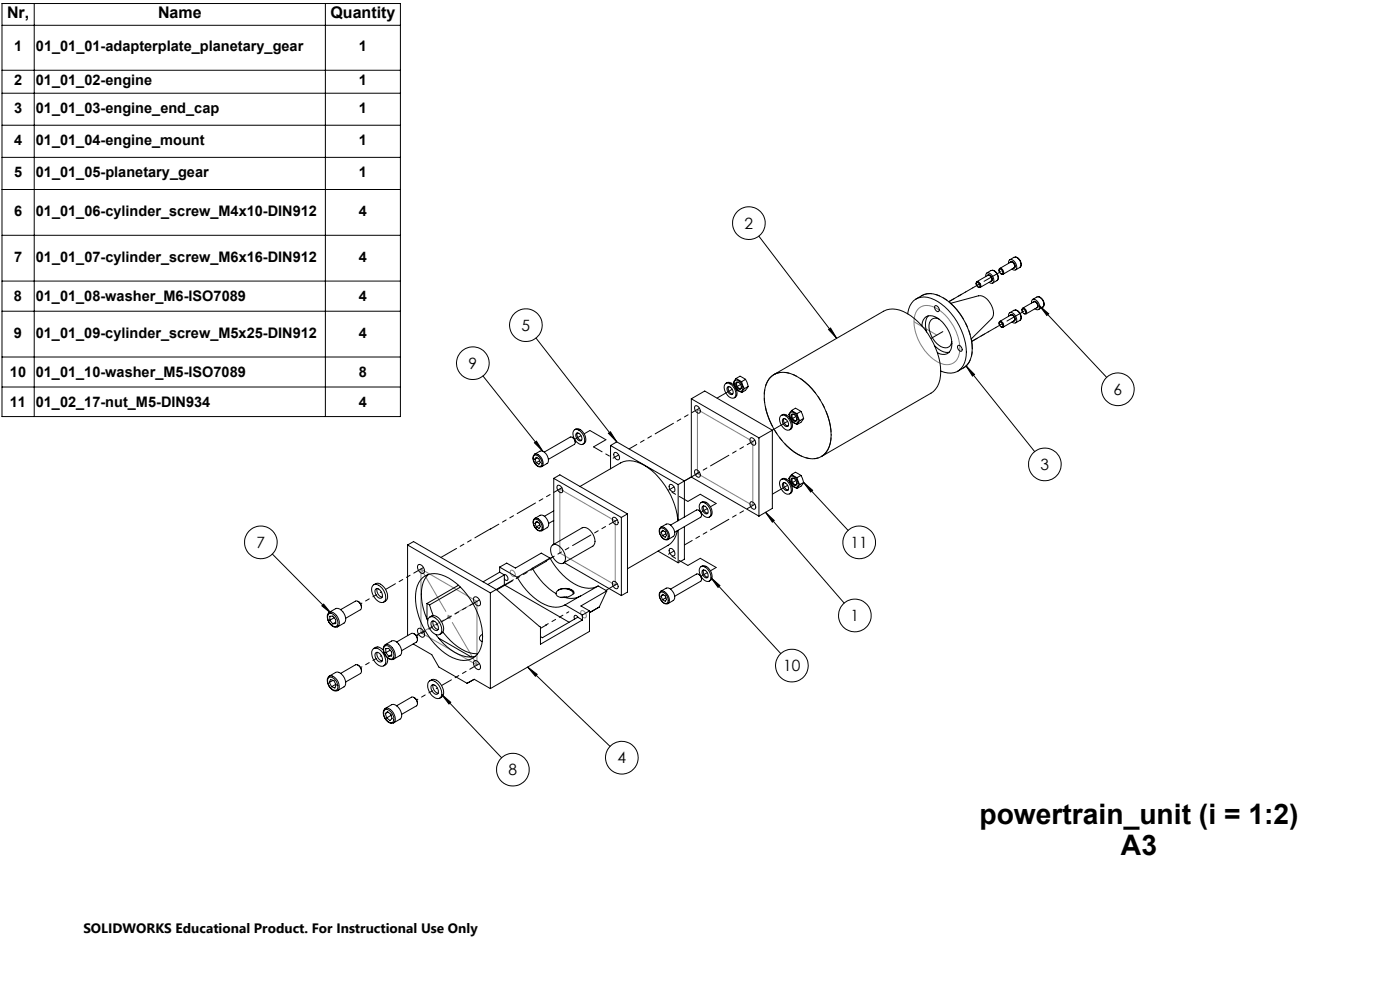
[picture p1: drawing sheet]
<svg xmlns="http://www.w3.org/2000/svg" width="420mm" height="297mm" viewBox="0 0 420 297" stroke-linecap="round" stroke-linejoin="round" font-family="sans-serif">
<path d="M274.2 96.4l6.9 4M275.4 92.6a4.6 4.6 0 0 1 6.3 .3 14.3 14.3 0 0 1 6 13.3 3.9 3.9 0 0 1-6 2.5 14.5 14.5 0 0 1-7.3-13.8l.6-1.7zM209.2 122.7l16.6 9.6v19.2l-16.6-9.6zM168 146.5l16.6 9.6v19.2l-16.6-9.6zM126.3 170.5l16.8 9.7v19.1l-16.8-9.7zM153.2 171a1.12 1.12 0 0 1 1.2 .5 1.12 1.12 0 0 1-.1 1.3 1.31 1.31 0 0 1-1.1-1.8zM134.2 184.9h1M134.3 184.6l.7 .7M134.7 184.4v1M135 184.6l-.7 .7M174.4 183.1a1.28 1.28 0 0 1 1.3 .6 1.28 1.28 0 0 1-.2 1.5 1.47 1.47 0 0 1-1.1-2.1z" fill="none" stroke="#808080" stroke-width=".3"/>
<g fill="none" stroke="#000" stroke-width=".3">
<path d="M.6 1.1h119.5v123.7h-119.5zM.6 7.6h119.5M10.3 1.1v123.7M97.6 1.1v123.7M.6 21.1h119.5M.6 27.9h119.5M.6 37.5h119.5M.6 47.2h119.5M.6 56.8h119.5M.6 70.5h119.5M227.6 70.8l23.4 30.6M302.6 78.9l.1-.9a1.4 1.4 0 0 1 2.1 1.1 1.26 1.26 0 0 1-.4 1.9l-.8-.4"/>
<path d="M302.9 77.9l1.3-.8a2.01 2.01 0 0 1 1.8 3l-1.3 .8M303.1 78.6a.9 .9 0 0 1 1-.1 .9 .9 0 0 1 .4 .9l.1 .6-.5 .4M304.7 77a2.17 2.17 0 0 1 1.4 3l-.1 .1M.6 84.2h119.5M.6 93.3h119.5M248.6 98.8l.6-.5 1.8 3.1zM272.3 94a5.1 5.1 0 0 1 8-4.2 18.8 18.8 0 0 1 9.5 16.9 5 5 0 0 1-7.6 4.5M274.8 89.6a6.5 6.5 0 0 1 8.3-.2 19.2 19.2 0 0 1 8.5 16.3 6.2 6.2 0 0 1-4.3 5.6M276.6 97.7a2.67 2.67 0 0 1 1.1-2.6 2.67 2.67 0 0 1 2.8-.2 9.1 9.1 0 0 1 4.8 9.7 2.65 2.65 0 0 1-4.1 1.1M278.4 94.7v.1a5 5 0 0 0-.4 4.7M280.6 91.6a1.16 1.16 0 0 1 1 1.7 1.15 1.15 0 0 1-1-1.7zM281.7 95.6a2.12 2.12 0 0 0-2.4 .3 2.12 2.12 0 0 0-.6 2.3 6.8 6.8 0 0 0 4.9 6 1.87 1.87 0 0 0 1.9-1.9"/>
<path d="M285.2 90.9l8.3-2.3a4 4 0 0 1 4 3 3.5 3.5 0 0 1 0 3.9l-6.1 6.1M292.8 85.1l.1-.5a.99 .99 0 0 1 1.2 .3 .99 .99 0 0 1-.1 1.2l-.6-.1M293 84.7a.8 .8 0 0 1 .8 .5 .8 .8 0 0 1-.2 .9l-.7-.8zM293.1 84.4l3.3-1.9a1.15 1.15 0 0 1 1 1.7l-3.4 1.9M295.7 82.9v-.1a.85 .85 0 0 1 .5-1 .85 .85 0 0 1 1.1 .4l.6 .8a1.29 1.29 0 0 1-.3 1.9l-.9-.3M296.1 81.8l1.2-.7a2.01 2.01 0 0 1 1.8 3M296.2 82.6a1.1 1.1 0 0 1 1.3 .2 1.1 1.1 0 0 1 .1 1.3l-.4 .2M297.8 81a2.2 2.2 0 0 1 1.5 3l-.2 .1M299.1 84.1l-1.3 .7M299.7 81.1l.2-.6a1.15 1.15 0 0 1 1 1.7l-.6-.1M299.7 96.9l.2-.6a1.15 1.15 0 0 1 1 1.8l-.6-.2M299.8 80.9a.74 .74 0 0 1 .9 .3 .74 .74 0 0 1-.2 .9l-.6-.5z"/>
<path d="M299.8 96.7a.74 .74 0 0 1 .9 .3 .74 .74 0 0 1-.2 1l-.6-.5zM299.9 80.5l3.3-2a1.16 1.16 0 0 1 1 1.8l-3.3 1.9M299.9 96.3l3.3-1.9a1.16 1.16 0 0 1 1 1.7l-3.3 2M302.6 94.8l.1-.9a1.4 1.4 0 0 1 2.1 1.1 1.26 1.26 0 0 1-.4 1.8l-.8-.3M302.9 93.7l1.3-.7a2.01 2.01 0 0 1 1.8 3M303.1 94.5a.9 .9 0 0 1 1-.1 .9 .9 0 0 1 .4 .9l.1 .5-.5 .4M304.7 92.9a2.17 2.17 0 0 1 1.4 3l-.1 .1M306 96l-1.3 .8M306.6 93l.2-.6a1.15 1.15 0 0 1 1 1.7l-.7-.2M306.7 92.6a.8 .8 0 0 1 .9 .5 .8 .8 0 0 1-.2 .9l-.7-.5zM306.8 92.4l3.3-2a1.15 1.15 0 0 1 1 1.8l-3.3 1.9M309.5 90.8a.81 .81 0 0 1 .7-1.1 2.2 2.2 0 0 1 1.4 3l-.6 .1-.5-.2"/>
<path d="M309.8 89.7l1.3-.7a2.01 2.01 0 0 1 1.7 3M310 90.5a1.07 1.07 0 0 1 1.1 .2 1.07 1.07 0 0 1 .3 1.2l-.4 .3M311.6 88.9a2.08 2.08 0 0 1 1.2 3.1M311.9 91.7l2.7 2.3-.6 .5zM311.9 91.7l20.1 21.4M312.8 92l-1.3 .8M.6 107h119.5M.6 116h119.5M144.9 112.7l17.9 22.6M160.8 101.3l24.2 31.1M207.4 119.5v23.5l20.3 11.7M207.4 119.5l20.3 11.7"/>
<path d="M207.4 119.5l4-2.3 20.3 11.7M217.7 114.9a2.81 2.81 0 0 1 3.1 3.3 1.11 1.11 0 0 1-.8 1.1 1.11 1.11 0 0 1-1.2-.3l-.9-1a2.3 2.3 0 0 1-.2-3.1zM217.8 114.9a1.69 1.69 0 0 1 2.5 .7 2.63 2.63 0 0 1 .3 3.4l-.3 .2M218.4 115.9a1.6 1.6 0 0 1 1.3 2.2 1.46 1.46 0 0 1-1.4-.6 1.46 1.46 0 0 1 .1-1.6zM218.5 115.8a1.74 1.74 0 0 0 1.3 2.3M220.6 116l-.1-.1a1.14 1.14 0 0 1-.3-1.2 1.14 1.14 0 0 1 .9-.8 2.44 2.44 0 0 1 1.5 3.2 1.51 1.51 0 0 1-1.9-.9M220.8 113.4l-.8 1.2 .5 1.4M220.8 113.4l1.7 1M220.8 116.7l1.7 .9M220.8 113.4l1.2-.7 1.7 1M220.9 114.5a1.46 1.46 0 0 1 1.3 2.2 1.46 1.46 0 0 1-1.3-2.2zM221.6 114.6h-.4a1.2 1.2 0 0 0 1 1.8l.2-.4"/>
<path d="M222.5 114.4l.8 2.1M223.3 116.5l-.8 1.1M223.7 113.7l.8 2.1M223.7 113.7l-1.2 .7M224.5 115.8a3.8 3.8 0 0 1-2 1.8M224.5 115.8l-1.2 .7M231.5 112.8a6.6 6.6 0 0 1 7.8 .2 21.8 21.8 0 0 1 10 18.6 5.8 5.8 0 0 1-5.6 5.9 13.7 13.7 0 0 1-9.7-6.2 20 20 0 0 1-4.5-15 6.5 6.5 0 0 1 2-3.5zM232.2 112.3l32.9-19a7.8 7.8 0 0 1 8.2 1.4 21.9 21.9 0 0 1 8.9 17.9 6.4 6.4 0 0 1-2.9 5.3l-32.9 18.9M280.4 103.6l.4 .4a4.4 4.4 0 0 0 4 1.5M287.4 103.5a1.15 1.15 0 0 1 1 1.8 1.16 1.16 0 0 1-1-1.8zM289.8 109.7l2.5 2.5-.6 .5zM289.8 109.7l20.6 25.7"/>
<path d="M160.2 136.6a1.57 1.57 0 0 1 2.2 1.3l.1 .4a1.13 1.13 0 0 1-.3 1.4 2.26 2.26 0 0 1-2-3.1zM160.3 132.7l.6-.5 1.9 3.1zM160.4 136.1a2.38 2.38 0 0 0 1.2 3.8l.9-.1M160.4 136.1l1.6-.9a2.54 2.54 0 0 1 2.5 3.1l-.4 .6-1.6 .9M160.4 136.1a2.54 2.54 0 0 1 2.5 3.1l-.4 .6M160.4 137.6l.5 1.1M160.4 137.6l.5-.5 .8 .4 .4 1.1-.4 .5-.8-.4M161.1 137.2l-.7 .4M161.9 138.1l-1 .6M171.7 131.1l-.6-.1-7.8 4.5M171.7 131.1l.6 .6a1.16 1.16 0 0 1 0 1.5l-7.8 4.5M171.7 131.1l.7 .6 .2 .9"/>
<path d="M172.4 128.8a2.87 2.87 0 0 1 3 3.3 1.09 1.09 0 0 1-.7 1.1 1.09 1.09 0 0 1-1.3-.4 2.91 2.91 0 0 1-1-4zM172.4 128.8a1.69 1.69 0 0 1 2.5 .7 2.63 2.63 0 0 1 .4 3.4l-.4 .2M173 129.8a1.64 1.64 0 0 1 1.4 2.2 1.46 1.46 0 0 1-1.4-.6 1.46 1.46 0 0 1 0-1.6zM173.2 129.7a1.74 1.74 0 0 0 1.2 2.3M182.5 129.9l.6-.5 1.9 3zM183.2 133.5l20.2 11.7M183.2 133.5v7M184.4 135.6a1.43 1.43 0 0 1 1.2 2.2 1.45 1.45 0 0 1-1.2-2.2zM185 132.4l-1.8 1.1M185 132.4l20.3 11.7M208.6 121.6a1.43 1.43 0 0 1 1.2 2.2 1.43 1.43 0 0 1-1.2-2.2zM225.2 131.2a1.43 1.43 0 0 1 1.2 2.2 1.43 1.43 0 0 1-1.2-2.2z"/>
<path d="M227.7 131.2v23.5M231.7 128.9v23.5l-4 2.3M231.7 128.9l-4 2.3M234.1 124.8a1.53 1.53 0 0 1 2.4 .6 2.8 2.8 0 0 1 .6 3.3 1.77 1.77 0 0 1-2.6-1.1 2.96 2.96 0 0 1-.4-2.8zM234.4 124.5a1.69 1.69 0 0 1 2.5 .7 2.63 2.63 0 0 1 .3 3.4l-.3 .2M235 125.5a1.64 1.64 0 0 1 1.4 2.2 1.46 1.46 0 0 1-1.4-.6 1.46 1.46 0 0 1 0-1.6zM235.2 125.4a1.74 1.74 0 0 0 1.2 2.3M237.2 125.6l-.1-.1a1.14 1.14 0 0 1-.3-1.2 1.14 1.14 0 0 1 1-.8 2.46 2.46 0 0 1 1.4 3.2 1.51 1.51 0 0 1-1.9-.9M237.5 123l-.9 1.2 .5 1.4M237.5 123l1.6 1M237.5 126.3l1.6 .9M237.5 123l1.1-.7 1.7 1"/>
<path d="M237.5 124.1a1.46 1.46 0 0 1 1.3 2.2 1.46 1.46 0 0 1-1.3-2.2zM238.2 124.2h-.4a1.2 1.2 0 0 0 1 1.8l.2-.4M239.1 124l.8 2.1M239.9 126.1l-.8 1.1M240.3 123.3l.8 2.1M240.3 123.3l-1.2 .7M241.1 125.4a3.3 3.3 0 0 1-2 1.8M241.1 125.4l-1.2 .7M160.2 155.8a1.62 1.62 0 0 1 2.2 1.3 1.43 1.43 0 0 1-.1 1.8 2.23 2.23 0 0 1-2.1-3.1zM160.5 155.4l1.5-1a2.54 2.54 0 0 1 2.6 3.1l-.5 .6-1.5 1M160.5 155.4a2.53 2.53 0 0 1 2.4 3l-.3 .7M160.5 155.4a2.19 2.19 0 0 0 .6 3.3l.9 .5 .5-.1"/>
<path d="M160.5 156.8l.4 1.1M160.5 156.8l.4-.6 .8 .5 .4 1.1-.4 .6-.8-.5M161.2 156.4l-.7 .4M162 157.3l-1.1 .6M166.1 153.1l-2.8 1.6M166.1 156l-1.5 .9M166.1 143.4l20.3 11.7M166.1 143.4l1.9-1.1 20.2 11.7M166.1 143.4v19.7M167.3 145.4a1.46 1.46 0 0 1 1.3 2.2 1.46 1.46 0 0 1-1.3-2.2zM174 145.8l12.2-7.1a7.7 7.7 0 0 1 8.2 1.5 22.8 22.8 0 0 1 8.9 15.9M183.9 155a1.46 1.46 0 0 1 1.3 2.2 1.46 1.46 0 0 1-1.3-2.2z"/>
<path d="M186.4 155.1v23.4M188.2 154l-1.8 1.1M188.2 154v23.4l-1.8 1.1M198 158.5a1.73 1.73 0 0 1 2.4 1.6 1.07 1.07 0 0 1-.5 1.6 2.41 2.41 0 0 1-1.9-3.2zM198.3 158l1.5-.9a2.54 2.54 0 0 1 2.6 3.1l-.4 .6-1.6 .9M198.3 158a2.53 2.53 0 0 1 2.5 3.1l-.4 .6M198.3 158a2.17 2.17 0 0 0 .6 3.4l.9 .4 .6-.1M198.3 159.5l.5 1M198.3 159.5l.5-.6 .8 .5 .4 1-.4 .6-.8-.5M199 159.1l-.7 .4M199.8 159.9l-1 .6M201 145.2a1.46 1.46 0 0 1 1.2 2.2 1.46 1.46 0 0 1-1.2-2.2z"/>
<path d="M203.2 159.1l-.1 .2a6 6 0 0 1-2.7 4.1l-12.2 7.1M203.4 145.2v10.8M203.4 158.9v9.8M205.3 144.1l-1.9 1.1M205.3 144.1v10.9M205.3 157.8v9.8l-1.9 1.1M208.6 140.8a1.43 1.43 0 0 1 1.2 2.2 1.43 1.43 0 0 1-1.2-2.2zM209.6 152.9h-.6l-7.8 4.5M209.6 152.9a1.5 1.5 0 0 1 .6 2.1l-7.8 4.5M209.6 152.9l.7 .7 .2 .8M210.2 150.7a2.45 2.45 0 0 1 2.9 2.1 1.42 1.42 0 0 1-.9 2.3 3.3 3.3 0 0 1-2.2-4.1zM210.3 150.7a1.69 1.69 0 0 1 2.5 .7 2.52 2.52 0 0 1 .3 3.4l-.3 .2"/>
<path d="M210.7 151.9l.2-.2a1.6 1.6 0 0 1 1.4 2.2 1.54 1.54 0 0 1-1.6-2zM211.1 151.6a1.72 1.72 0 0 0 1.2 2.2M225.2 150.4a1.43 1.43 0 0 1 1.2 2.2 1.43 1.43 0 0 1-1.2-2.2zM229.7 153.5l2.6 2.5-.6 .5zM229.7 153.5l23.6 27.3M234.4 143.7a2.81 2.81 0 0 1 3 3.3 1.13 1.13 0 0 1-.8 1.1 1.13 1.13 0 0 1-1.2-.4l-.9-.9a2.3 2.3 0 0 1-.1-3.1zM234.4 143.7a1.69 1.69 0 0 1 2.5 .7 2.63 2.63 0 0 1 .3 3.4l-.3 .2M235 144.7a1.64 1.64 0 0 1 1.4 2.2 1.46 1.46 0 0 1-1.4-.6 1.46 1.46 0 0 1 0-1.6zM235.2 144.6a1.74 1.74 0 0 0 1.2 2.3M237.2 144.8l-.1-.1a1.14 1.14 0 0 1-.3-1.2 1.14 1.14 0 0 1 1-.8 2.46 2.46 0 0 1 1.4 3.2 1.51 1.51 0 0 1-1.9-.9M237.5 142.2l-.9 1.2 .5 1.4M237.5 142.2l1.6 1"/>
<path d="M237.5 145.5l1.6 .9M237.5 142.2l1.1-.7 1.7 1M237.5 143.3a1.46 1.46 0 0 1 1.3 2.2 1.46 1.46 0 0 1-1.3-2.2zM238.2 143.4h-.4a1.2 1.2 0 0 0 1 1.8l.2-.4M239.1 143.2l.8 2M239.9 145.2l-.8 1.2M240.3 142.5l.8 2.1M240.3 142.5l-1.2 .7M241.1 144.6l2.7 2.3-.6 .6zM241.1 144.6l13.3 14.4M241.1 144.6a3.3 3.3 0 0 1-2 1.8M241.1 144.6l-1.2 .6"/>
<path d="M81.7 166l17.6 17.8M111.8 175.5a1.9 1.9 0 0 1 2.8 .8l.5 .6a3 3 0 0 1 .2 3.5 2.26 2.26 0 0 1-2.9-1.3l-.4-.6a2.99 2.99 0 0 1-.2-3zM112.1 175.3l.6-.4a2.85 2.85 0 0 1 3.3 2.3 2.11 2.11 0 0 1-.9 3.2M112.6 176.6l.3-.2a1.86 1.86 0 0 1 1.4 2.9 2 2 0 0 1-1.7-2.7zM113.1 176.4a2.2 2.2 0 0 0 1.6 2.6M122.3 163.3l1.8-1 24.8 14.4M122.3 163.3l24.8 14.4M122.3 163.3v27.2M125.5 169.3a1.69 1.69 0 0 1 1.6 2.5 1.69 1.69 0 0 1-1.6-2.5zM126.8 173.1a6.6 6.6 0 0 1 7.9 .2 21.9 21.9 0 0 1 10 18.7 5.8 5.8 0 0 1-5.6 5.9 15.2 15.2 0 0 1-10.7-7.5 19.3 19.3 0 0 1-3.5-13.7 6.4 6.4 0 0 1 1.9-3.6zM128.5 172.2a9.4 9.4 0 0 0-1.9 8.6l.8 2.9 .9 2.3M137.5 175.4l-9.4 5.5"/>
<path d="M138.1 176l-9.2 5.3M142.3 179a1.69 1.69 0 0 1 1.6 2.5 1.69 1.69 0 0 1-1.6-2.5zM147.1 177.7v28.7M148.9 176.7l-1.8 1M148.9 176.7l13.2 11.2v5.2l12.6-7.3M149.9 171.5l1.3 .7M149.9 170l5.3 3M149.9 170v1.5M149.9 171.5l-5 2.9M151.2 172.2a1.11 1.11 0 0 1 1 .6 1.11 1.11 0 0 1 0 1.2l-.9-.5M151.2 172.2l.1 .1M151.3 175.3l-2.4 1.4"/>
<path d="M151.3 175.3l19.4 11.2M151.3 172.3v3M151.3 172.3l-5 2.9M155.2 173a17.3 17.3 0 0 0 10.5 8.9 5.6 5.6 0 0 0 3.8-.6M159.7 170.4a20.3 20.3 0 0 0 7.1 7.5 1.52 1.52 0 0 0 1.7 1.2l.9-.1a5.9 5.9 0 0 0 4.6-.3M159.7 170.4l-4.5 2.6M165 167.2a18.7 18.7 0 0 0 9.5 8.8 6.2 6.2 0 0 0 4.8-.3M165 167.2l-5.3 3.2M165 167.2l-2.6-1.4-7.8 4.4-2.6-1.4-2.1 1.2M165.7 163.4a2.43 2.43 0 0 1 3 1.2l.4 .7a2.86 2.86 0 0 1 0 3.4 2.35 2.35 0 0 1-2.9-1.3 3.3 3.3 0 0 1-.5-4zM165.8 163.3l8.9-5.1a3.3 3.3 0 0 1 3.5 2.7 2.2 2.2 0 0 1-.4 2.8l-8.8 5.1M167.5 176.8a3.4 3.4 0 0 1 4.5 1.1v.1"/>
<path d="M169.3 168.6l17.1 9.9M169.8 176.4a2.86 2.86 0 0 1 2.4 1 1.84 1.84 0 0 1-1.7 1.5l-1.1 .2M169.8 176.4h-.1a2.49 2.49 0 0 0-2.9 1.5M169.8 176.4a2.16 2.16 0 0 1 2.4 1.5M170 178.9l-1.8 .1M174.1 178.6v.1M182 177.1l-2.5-1.5-10 5.7M182 177.1l-7.7 4.5 2.5 1.5M182 177.1l-2.2 4.8M183.9 174.2a1.46 1.46 0 0 1 1.3 2.2 1.46 1.46 0 0 1-1.3-2.2zM197.4 165.2l6 3.5M198 177.7a1.73 1.73 0 0 1 2.4 1.6 1.11 1.11 0 0 1-.5 1.6 2.41 2.41 0 0 1-1.9-3.2z"/>
<path d="M198.3 177.2l1.5-.9a2.54 2.54 0 0 1 2.6 3l-.4 .7-1.6 .9M198.3 177.2a2.53 2.53 0 0 1 2.5 3.1l-.4 .6M198.3 177.2a2.17 2.17 0 0 0 .6 3.4l.9 .4 .6-.1M198.3 178.7l.5 1M198.3 178.7l.5-.6 .8 .5 .4 1-.4 .6-.8-.5M199 178.3l-.7 .4M199.8 179.1l-1 .6M201 164.4a1.46 1.46 0 0 1 1.2 2.2 1.46 1.46 0 0 1-1.2-2.2zM209.6 172.1l-.6-.1-7.8 4.6M209.6 172.1a1.5 1.5 0 0 1 .6 2.1l-7.8 4.5M209.6 172.1l.7 .7 .2 .8M210.2 169.9a2.45 2.45 0 0 1 2.9 2.1 1.35 1.35 0 0 1 .1 1.6 1.35 1.35 0 0 1-1.4 .6 3.4 3.4 0 0 1-1.8-4z"/>
<path d="M210.3 169.8a1.74 1.74 0 0 1 2.5 .8 2.52 2.52 0 0 1 .3 3.4l-.3 .2M210.7 171l.2-.2a1.58 1.58 0 0 1 1.4 2.3 1.55 1.55 0 0 1-1.6-2.1zM211.1 170.8a1.72 1.72 0 0 0 1.2 2.2M213.3 173.1l2.7 2.4-.6 .5zM213.3 173.1l20.9 22.8M96.6 181.6l.5-.6 2.2 2.8zM98.5 184.1a1.37 1.37 0 0 1 2.1 .6l.7 1.5a1.06 1.06 0 0 1-.3 1.5 1.06 1.06 0 0 1-1.4-.2l-1.2-1.7-.1-1.2zM98.8 183.5a2.54 2.54 0 0 0 .2 3.5 1.93 1.93 0 0 0 2.3 .9M98.8 183.5l1.9-1.1a2.94 2.94 0 0 1 3 3.3l-.3 .9-2.1 1.3M98.8 183.5a2.94 2.94 0 0 1 3 3.3l-.5 1.1M98.8 183.5h-.1M99 185.9v-1.2l.8-.1 .9 1.1v1.2l-.9 .1"/>
<path d="M99 185.9l.8 1.1M100.2 185.1l-1.2 .8M100.7 186.5l-.9 .5M102.2 182.7l4.4-2.5a1.71 1.71 0 0 1 1.5 2.5l-4.4 2.6M107.4 180.2l.9 .9 .1 1M107.4 199.3l.7 .6 .3 1.3M112 194.5a2.12 2.12 0 0 1 2.8 1.1l.4 .7a2.43 2.43 0 0 1-.1 3.3 3.3 3.3 0 0 1-3.5-3 1.96 1.96 0 0 1 .4-2.1zM112.1 194.3a1.92 1.92 0 0 1 2.9 .6M112.6 195.8a1.25 1.25 0 0 1 1.9 1 .99 .99 0 0 1-.4 1.6 2.14 2.14 0 0 1-1.5-2.6zM113.1 195.5a2.16 2.16 0 0 0 1.6 2.6M115.3 193.8a1.34 1.34 0 0 1 2.1 .6l.7 1.5a1.06 1.06 0 0 1-.2 1.4 1.06 1.06 0 0 1-1.5-.1l-.5-.6-.6-1.1-.2-.8zM115.6 193.2a2.73 2.73 0 0 0 .7 3.9l.9 .6 .8-.1"/>
<path d="M115.6 193.2l1.9-1.1a2.75 2.75 0 0 1 2.9 2.7 1.44 1.44 0 0 1-.4 1.7l-1.9 1.1a2.15 2.15 0 0 0 0-2.9 2.22 2.22 0 0 0-2.5-1.5zM115.7 195.6v-1.2l.9-.1 .9 1.1v1.2l-.9 .1M115.7 195.6l.9 1.1M116.2 197.1v.2a1.79 1.79 0 0 1-1.1 2.3M117.1 194.9l-1.4 .7M117.5 196.2l-.9 .5M119 192.4l4.4-2.6a1.73 1.73 0 0 1 1.5 2.6l-4.4 2.6M124 193l5.5 3.2 2.2 3.7 8.4 4.9 2.2-1.2 4.8 2.8M124.2 189.9l.9 .9 .1 1M125.5 188.4a1.69 1.69 0 0 1 1.6 2.5 1.69 1.69 0 0 1-1.6-2.5zM128.1 180.9v4.7M128.1 180.9l.8 .4"/>
<path d="M128.6 185.2a1.5 1.5 0 0 1 2.3 .3 3.5 3.5 0 0 1 1.1 4.5 2.19 2.19 0 0 1-2.8-1.2 3.2 3.2 0 0 1-.6-3.6zM128.9 181.3l1.1 3.2M128.9 185l.6-.4a2.89 2.89 0 0 1 3.3 2.3 2.11 2.11 0 0 1-.9 3.2M129.4 186.3a1.32 1.32 0 0 1 2 1.2 .94 .94 0 0 1-.6 1.5 2.1 2.1 0 0 1-1.4-2.7zM129.9 186.1a2.14 2.14 0 0 0 1.5 2.6M130.7 190.1a14.7 14.7 0 0 0 10.1 6.8l1.9-.2M131.6 191.2l9.8 5.7M132.9 189.4a16.4 16.4 0 0 0 8.9 6.4l1.5 .1M142.3 198.1a1.69 1.69 0 0 1 1.6 2.5 1.69 1.69 0 0 1-1.6-2.5zM144.7 190.1a1.14 1.14 0 0 0-.9 1.1 1.14 1.14 0 0 0 .8 1.1M158.3 199.9l2.8 2.2-.5 .6zM158.3 199.9l24.7 23.8"/>
<path d="M169.5 181.3l5.2 3M173.5 185.1a.72 .72 0 0 0-1.2-.4l.1 .8M173.5 185.1l-10.8 6-.6-.3M173.5 185.1l1.2 .7M174.7 184.3v1.5M176.8 183.6l3-1.7zM176.8 183.1l-2.1 1.2M176.8 183.1v6.1l-29.7 17.2M98.6 203.2l.2-.2a2.7 2.7 0 0 1 2.6 3.2l-.3 .5a2.13 2.13 0 0 1-2.6-1.6 1.57 1.57 0 0 1 .1-1.9zM98.8 202.7a2.53 2.53 0 0 0 .4 3.6l1.2 .8 .9-.2M98.8 202.6l1.9-1.1a2.53 2.53 0 0 1 2.9 2.4 1.69 1.69 0 0 1-.4 1.9l-1.9 1.1M98.8 202.6a2.73 2.73 0 0 1 3 3l-.2 1-.3 .3"/>
<path d="M98.8 204.5l.7 1.3M98.8 204.5l.4-.9 1 .4 .6 1.3-.3 .9-1-.4M99.9 203.9l-1.1 .6M100.7 205.1l-1.2 .7M102.2 201.8l4.4-2.6a1.73 1.73 0 0 1 1.5 2.7l-4.4 2.5M115.3 212.9l.2-.1a2.33 2.33 0 0 1 2.6 2.3l-.1 1.2a1.53 1.53 0 0 1-2.4-1l-.2-.4a2.35 2.35 0 0 1-.1-2zM115.5 212.4a2.84 2.84 0 0 0 1.1 4.1l.6 .3 .9-.2M115.5 212.3h.1M115.6 212.3a2.63 2.63 0 0 1 2.9 2.5 1.51 1.51 0 0 1-.4 1.8M115.6 213.9l.4 1.3M115.6 213.9l.6-.6 1.1 .8 .3 1.3-.6 .5-1-.7M116.4 213.4l-.8 .5"/>
<path d="M117.3 214.4l-1.3 .8M119 211.5a2.94 2.94 0 0 1 1 4l-1.9 1.1M119 211.5a1.37 1.37 0 0 0-1.5-.3l-1.9 1.1M119 211.5l4.4-2.6a1.72 1.72 0 0 1 1.5 2.7l-4.4 2.5M124.2 209l.6 .5 .4 1.4M128.6 204.3a1.91 1.91 0 0 1 2.8 .8l.5 .6a2.86 2.86 0 0 1 .1 3.5 2.28 2.28 0 0 1-2.8-1.3 3.3 3.3 0 0 1-.6-3.6zM128.9 204l.6-.3a3.4 3.4 0 0 1 3.5 3 1.85 1.85 0 0 1-1.1 2.6M129.4 205.4a1.36 1.36 0 0 1 2 1.1 .96 .96 0 0 1-.6 1.6 2.16 2.16 0 0 1-1.4-2.7zM129.9 205.2a2.19 2.19 0 0 0 1.5 2.6M132.5 208.1l2.7 2.4-.5 .5zM132.5 208.1l18 19"/>
<circle cx="224.7" cy="66.9" r="4.9"/>
<circle cx="157.8" cy="97.5" r="4.9"/>
<circle cx="141.8" cy="108.8" r="4.9"/>
<circle cx="335.4" cy="116.7" r="4.9"/>
<circle cx="313.5" cy="139.2" r="4.9"/>
<circle cx="78.3" cy="162.5" r="4.9"/>
<circle cx="257.8" cy="162.5" r="4.9"/>
<circle cx="237.6" cy="199.5" r="4.9"/>
<circle cx="256.5" cy="184.5" r="4.9"/>
<circle cx="153.9" cy="230.7" r="4.9"/>
<circle cx="186.6" cy="227.1" r="4.9"/>
</g>
<path d="M126.3 189.6l16.8-9.4" fill="none" stroke="#808080" stroke-width=".3" stroke-dasharray="30.5 1.3 1.3 1.3" stroke-dashoffset="22.8"/>
<path d="M126.3 170.5l16.8 28.8" fill="none" stroke="#808080" stroke-width=".3" stroke-dasharray="30.5 1.3 1.3 1.3" stroke-dashoffset="15.7"/>
<path d="M96.6 181.6l.5-.6 2.2 2.8zM132.5 208.1l2.7 2.4-.5 .5zM158.3 199.9l2.8 2.2-.5 .6zM160.3 132.7l.6-.5 1.9 3.1zM213.3 173.1l2.7 2.4-.6 .5zM182.5 129.9l.6-.5 1.9 3zM229.7 153.5l2.6 2.5-.6 .5zM241.1 144.6l2.7 2.3-.6 .6zM248.6 98.8l.6-.5 1.8 3.1zM289.8 109.7l2.5 2.5-.6 .5zM311.9 91.7l2.7 2.3-.6 .5z" fill="#000"/>
<path d="M249.4 130.3a21.8 21.8 0 0 0-11.2-17.9 5.7 5.7 0 0 0-7.9 1.9 15 15 0 0 0 1.2 12.9 19.1 19.1 0 0 0 10 9.9 5.5 5.5 0 0 0 7.6-4.3l.3-2.5" fill="none" stroke="#000" stroke-width=".3" stroke-dasharray="6.3 1.3 1.3 1.3 1.3 1.3" stroke-dashoffset="-.9"/>
<path d="M291.7 104.5a19.3 19.3 0 0 0-9.6-15.7 5.8 5.8 0 0 0-5.5-.2M178.1 133.9l5.8 3.4M206.4 150.3l-5.9-3.4M206.4 169.5l-5.9-3.4" fill="none" stroke="#000" stroke-width=".3" stroke-dasharray="6.3 1.3 1.3 1.3 1.3 1.3" stroke-dashoffset="3.4"/>
<path d="M289.1 110.2a6 6 0 0 0 2.6-5.7" fill="none" stroke="#000" stroke-width=".3" stroke-dasharray="6.3 1.3 1.3 1.3 1.3 1.3" stroke-dashoffset="3.3"/>
<g fill="none" stroke="#000" stroke-width=".3" stroke-dasharray="6.3 1.3 1.3 1.3 1.3 1.3">
<path d="M304.5 79.8l-.5-1-.7-.3M282.9 99.4l-3.6 2M297.4 84.2l.2-.4M297.6 83.8l-.4-1-.8-.3M304.3 80.3l.2-.5M304.3 96.1l.2-.4M304.5 95.7l-.5-1-.7-.3M311.1 92.2l.2-.5M311.3 91.7l-.4-1-.8-.3M215.1 119.3l4.6-2.6M220.6 116.1l1.6-.9M172.4 131.7l1.9-1.2"/>
<path d="M175.3 130l1.7-1M177 129l4.8 2.8M181.8 131.8l-3.7 2.1M183.9 137.3l1.7-1M231.7 128.9l4.6-2.6M237.3 125.7l1.5-.9M147.1 158.5l.1 .1M147.2 158.6v-.1M200.5 146.9l1.7-1M205.3 144.1l4.6-2.6M210.1 148.1l-3.7 2.2M210.3 153.5l1.9-1.1"/>
<path d="M213.1 151.9l1.8-1M214.9 150.9l-4.8-2.8M231.7 148.1l4.6-2.7M237.3 144.9l1.5-.9M149 176.7l5-2.9M163.8 168.1h.1M163.9 168.2l-.1-.1M165.1 167.4l.8-.5M181.8 176.9l3.4-2M200.5 166.1l1.7-1M210.1 167.3l-3.7 2.2M210.3 172.7l1.9-1.1"/>
<path d="M213.1 171.1l1.8-1M214.9 170.1l-4.8-2.8M124.9 190.4l2.2-1.2M162.2 188.3l1.7-1M163.8 187.2v.1M163.9 187.3l-.1-.1"/>
</g>
<path d="M108.2 181l6.2-3.6M125 190.7l6.2-3.6M108.2 200.1l6.2-3.6M125 209.8l6.2-3.6" fill="none" stroke="#000" stroke-width=".3" stroke-dasharray="6.3 1.3 1.3 1.3 1.3 1.3" stroke-dashoffset="5.9"/>
<path d="M163.8 187.3l6.8-3.9" fill="none" stroke="#000" stroke-width=".3" stroke-dasharray="6.3 1.3 1.3 1.3 1.3 1.3" stroke-dashoffset="5.6"/>
<path d="M115.7 176.6l11.4-6.5M132.5 186.3l11.4-6.5M132.5 205.4l11.4-6.5" fill="none" stroke="#000" stroke-width=".3" stroke-dasharray="6.3 1.3 1.3 1.3 1.3 1.3" stroke-dashoffset="3"/>
<path d="M147.2 158.5l21.4-12.3M163.8 168.1l21.4-12.3" fill="none" stroke="#000" stroke-width=".3" stroke-dasharray="6.3 1.3 1.3 1.3 1.3 1.3" stroke-dashoffset="3.5"/>
<path d="M149.1 176.8l14.8-8.6" fill="none" stroke="#000" stroke-width=".3" stroke-dasharray="6.3 1.3 1.3 1.3 1.3 1.3" stroke-dashoffset=".9"/>
<path d="M132.3 167.1l14.8-8.6" fill="none" stroke="#000" stroke-width=".3" stroke-dasharray="6.3 1.3 1.3 1.3 1.3 1.3" stroke-dashoffset="1"/>
<path d="M293.4 85.4l-8.8 5M300.3 97.3l-8.8 5" fill="none" stroke="#000" stroke-width=".3" stroke-dasharray="6.3 1.3 1.3 1.3 1.3 1.3" stroke-dashoffset="4.5"/>
<path d="M300.3 81.4l-15.7 9M307.2 93.3l-15.7 9" fill="none" stroke="#000" stroke-width=".3" stroke-dasharray="6.3 1.3 1.3 1.3 1.3 1.3" stroke-dashoffset=".5"/>
<path d="M188.7 134.5l21.2-12.2M205.3 144.1l21.2-12.2M205.3 163.3l21.2-12.2" fill="none" stroke="#000" stroke-width=".3" stroke-dasharray="6.3 1.3 1.3 1.3 1.3 1.3" stroke-dashoffset="3.7"/>
<g font-size="8.5">
<text x="293.8" y="246.8">powertrain_unit (i = 1:2)</text>
<text x="336.3" y="256.3">A3</text>
</g>
<g font-size="4.8">
<text x="2.1" y="5.5">Nr,</text>
<text x="47.4" y="5.5">Name</text>
<text x="99.1" y="5.5">Quantity</text>
</g>
<g font-size="4.7">
<text x="223.4" y="68.5">2</text>
<text x="156.5" y="99.1">5</text>
<text x="140.6" y="110.5">9</text>
<text x="334.1" y="118.3">6</text>
<text x="312.2" y="140.8">3</text>
<text x="77" y="164.2">7</text>
<text x="255.2" y="164.2">11</text>
<text x="255.2" y="186.1">1</text>
<text x="235" y="201.1">10</text>
<text x="152.6" y="232.3">8</text>
<text x="185.3" y="228.7">4</text>
</g>
<g font-size="4.4">
<text x="4.2" y="15.4">1</text>
<text x="10.8" y="15.4">01_01_01-adapterplate_planetary_gear</text>
<text x="107.7" y="15.4">1</text>
<text x="4.2" y="25.6">2</text>
<text x="10.8" y="25.6">01_01_02-engine</text>
<text x="107.7" y="25.6">1</text>
<text x="4.2" y="33.8">3</text>
<text x="10.8" y="33.8">01_01_03-engine_end_cap</text>
<text x="107.7" y="33.8">1</text>
<text x="4.2" y="43.4">4</text>
<text x="10.8" y="43.4">01_01_04-engine_mount</text>
<text x="107.7" y="43.4">1</text>
<text x="4.2" y="53">5</text>
<text x="10.8" y="53">01_01_05-planetary_gear</text>
<text x="107.7" y="53">1</text>
<text x="4.2" y="64.7">6</text>
<text x="10.8" y="64.7">01_01_06-cylinder_screw_M4x10-DIN912</text>
<text x="107.7" y="64.7">4</text>
<text x="4.2" y="78.4">7</text>
<text x="10.8" y="78.4">01_01_07-cylinder_screw_M6x16-DIN912</text>
<text x="107.7" y="78.4">4</text>
<text x="4.2" y="90.2">8</text>
<text x="10.7" y="90.2">01_01_08-washer_M6-ISO7089</text>
<text x="107.6" y="90.2">4</text>
<text x="4.2" y="101.2">9</text>
<text x="10.7" y="101.2">01_01_09-cylinder_screw_M5x25-DIN912</text>
<text x="107.6" y="101.2">4</text>
<text x="3" y="113">10</text>
<text x="10.7" y="113">01_01_10-washer_M5-ISO7089</text>
<text x="107.6" y="113">8</text>
<text x="3" y="121.9">11</text>
<text x="10.7" y="121.9">01_02_17-nut_M5-DIN934</text>
<text x="107.6" y="121.9">4</text>
</g>
<text font-size="4.1" x="25" y="279.6">SOLIDWORKS Educational Product. For Instructional Use Only</text>
</svg>
